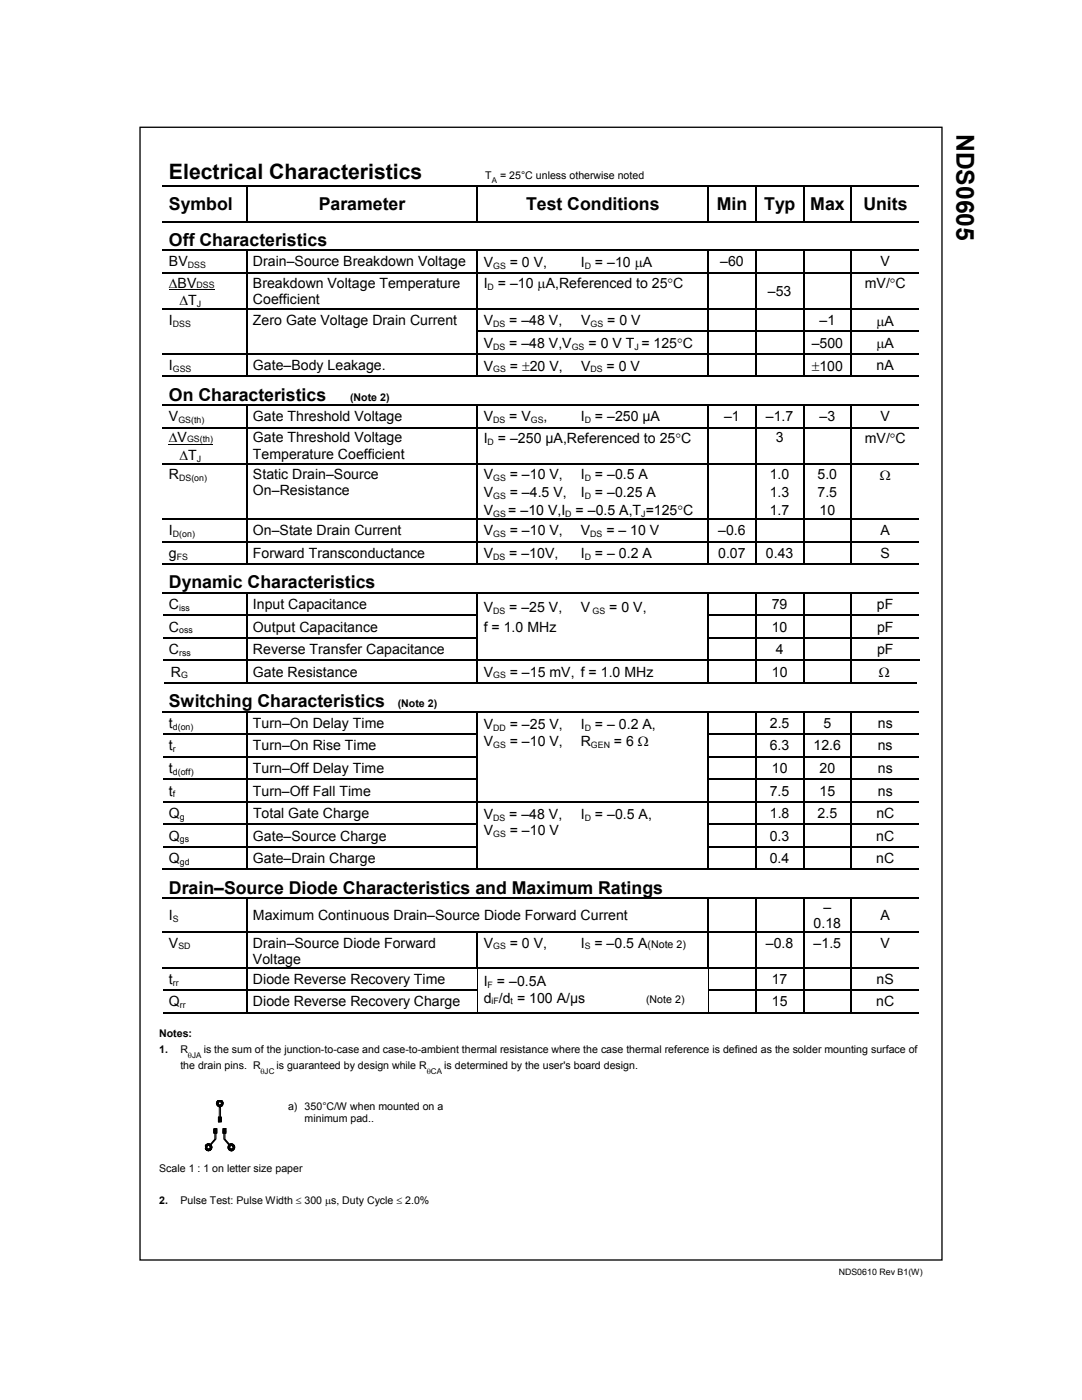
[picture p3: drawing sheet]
<svg xmlns="http://www.w3.org/2000/svg" width="216mm" height="279mm" viewBox="0 0 216 279" stroke-linecap="round" stroke-linejoin="round" font-family="sans-serif">
<path d="M27.9 25.4h160.1v226.1h-160.1z" fill="none" stroke="#010101" stroke-width=".26"/>
<g fill="none" stroke="#000" stroke-width=".25">
<path d="M32.4 37.1h16.7M49.2 37.2v6.9M49.3 37.1h45.8M95.3 37.2v6.9M95.4 37.1h45.8M141.3 37.2v6.9M141.4 37.1h9.3M150.8 37.2v6.9M150.9 37.1h9.3M160.3 37.2v6.9M160.5 37.1h9.2M169.9 37.2v6.9"/>
<path d="M170 37.1h13.3M32.4 44.2h150.9M32.4 49.9h16.7M32.4 54.4h16.7M49.2 50.1v4.2M49.2 54.6v6.9M49.3 49.9h45.8M49.3 54.4h45.8M95.3 50.1v4.2M95.3 54.6v6.9M95.4 49.9h45.8M95.4 54.4h45.8"/>
<path d="M141.3 50.1v4.2M141.3 54.6v6.9M141.4 49.9h9.3M141.4 54.4h9.3M150.8 50.1v4.2M150.8 54.6v6.9M150.9 49.9h9.3M150.9 54.4h9.3M160.3 50.1v4.2M160.3 54.6v6.9M160.5 49.9h9.2M160.5 54.4h9.2"/>
<path d="M169.9 50.1v4.2M169.9 54.6v6.9M170 49.9h13.3M170 54.4h13.3M32.4 61.6h16.7M32.4 70.6h16.7M32.4 75.1h150.9M49.2 61.8v4.2M49.2 66.3v4.2M49.2 70.8v4.2M49.3 61.6h45.8M49.3 70.6h45.8"/>
<path d="M95.3 61.8v4.2M95.3 66.3v4.2M95.3 70.8v4.2M95.4 61.6h45.8M95.4 66.1h45.8M95.4 70.6h45.8M141.3 61.8v4.2M141.3 66.3v4.2M141.3 70.8v4.2M141.4 61.6h9.3M141.4 66.1h9.3M141.4 70.6h9.3"/>
<path d="M150.8 61.8v4.2M150.8 66.3v4.2M150.8 70.8v4.2M150.9 61.6h9.3M150.9 66.1h9.3M150.9 70.6h9.3M160.3 61.8v4.2M160.3 66.3v4.2M160.3 70.8v4.2M160.5 61.6h9.2M160.5 66.1h9.2M160.5 70.6h9.2"/>
<path d="M169.9 61.8v4.2M169.9 66.3v4.2M169.9 70.8v4.2M170 61.6h13.3M170 66.1h13.3M170 70.6h13.3M32.4 80.8h16.7M32.4 85.3h16.7M32.4 92.5h16.7M49.2 81v4.2M49.2 85.5v6.9M49.2 92.7v10.8"/>
<path d="M49.3 80.8h45.8M49.3 85.3h45.8M49.3 92.5h45.8M95.3 81v4.2M95.3 85.5v6.9M95.3 92.7v10.8M95.4 80.8h45.8M95.4 85.3h45.8M95.4 92.5h45.8M141.3 81v4.2M141.3 85.5v6.9M141.3 92.7v10.8"/>
<path d="M141.4 80.8h9.3M141.4 85.3h9.3M141.4 92.5h9.3M150.8 81v4.2M150.8 85.5v6.9M150.8 92.7v10.8M150.9 80.8h9.3M150.9 85.3h9.3M150.9 92.5h9.3M160.3 81v4.2M160.3 85.5v6.9M160.3 92.7v10.8"/>
<path d="M160.5 80.8h9.2M160.5 85.3h9.2M160.5 92.5h9.2M169.9 81v4.2M169.9 85.5v6.9M169.9 92.7v10.8M170 80.8h13.3M170 85.3h13.3M170 92.5h13.3M32.4 103.6h16.7M32.4 108.1h16.7M32.4 112.6h150.9"/>
<path d="M32.4 118.3h16.7M49.2 103.7v4.2M49.2 108.2v4.3M49.2 118.4v4.3M49.3 103.6h45.8M49.3 108.1h45.8M49.3 118.3h45.8M95.3 103.7v4.2M95.3 108.2v4.3M95.3 118.4v4.3M95.4 103.6h45.8M95.4 108.1h45.8"/>
<path d="M95.4 118.3h45.8M141.3 103.7v4.2M141.3 108.2v4.3M141.3 118.4v4.3M141.4 103.6h9.3M141.4 108.1h9.3M141.4 118.3h9.3M150.8 103.7v4.2M150.8 108.2v4.3M150.8 118.4v4.3M150.9 103.6h9.3M150.9 108.1h9.3"/>
<path d="M150.9 118.3h9.3M160.3 103.7v4.2M160.3 108.2v4.3M160.3 118.4v4.3M160.5 103.6h9.2M160.5 108.1h9.2M160.5 118.3h9.2M169.9 103.7v4.2M169.9 108.2v4.3M169.9 118.4v4.3M170 103.6h13.3M170 108.1h13.3"/>
<path d="M170 118.3h13.3M32.6 122.8h16.5M32.6 127.3h16.5M32.6 131.8h16.5M32.8 136.3h150.1M49.2 123v4.2M49.2 127.4v4.3M49.2 132v4.2M49.3 122.8h45.8M49.3 127.3h45.8M49.3 131.8h45.8M95.3 123v4.2"/>
<path d="M95.3 127.4v4.3M95.3 132v4.2M95.4 131.8h45.8M141.3 123v4.2M141.3 127.4v4.3M141.3 132v4.2M141.4 122.8h9.3M141.4 127.3h9.3M141.4 131.8h9.3M150.8 123v4.2M150.8 127.4v4.3M150.8 132v4.2"/>
<path d="M150.9 122.8h9.3M150.9 127.3h9.3M150.9 131.8h9.3M160.3 123v4.2M160.3 127.4v4.3M160.3 132v4.2M160.5 122.8h9.2M160.5 127.3h9.2M160.5 131.8h9.2M169.9 123v4.2M169.9 127.4v4.3M169.9 132v4.2"/>
<path d="M170 122.8h13.3M170 127.3h13.3M170 131.8h13.4M32.4 142h16.7M32.6 146.5h16.5M32.6 151h16.5M32.6 155.5h16.5M49.2 142.2v4.2M49.2 146.7v4.2M49.2 151.2v4.2M49.2 155.7v4.2M49.3 142h45.8"/>
<path d="M49.3 146.5h45.8M49.3 151h45.8M49.3 155.5h45.8M95.3 142.2v4.2M95.3 146.7v4.2M95.3 151.2v4.2M95.3 155.7v4.2M95.4 142h45.8M141.3 142.2v4.2M141.3 146.7v4.2M141.3 151.2v4.2M141.3 155.7v4.2"/>
<path d="M141.4 142h9.3M141.4 146.5h9.3M141.4 151h9.3M141.4 155.5h9.3M150.8 142.2v4.2M150.8 146.7v4.2M150.8 151.2v4.2M150.8 155.7v4.2M150.9 142h9.3M150.9 146.5h9.3M150.9 151h9.3M150.9 155.5h9.3"/>
<path d="M160.3 142.2v4.2M160.3 146.7v4.2M160.3 151.2v4.2M160.3 155.7v4.2M160.5 142h9.2M160.5 146.5h9.2M160.5 151h9.2M160.5 155.5h9.2M169.9 142.2v4.2M169.9 146.7v4.2M169.9 151.2v4.2M169.9 155.7v4.2"/>
<path d="M170 142h13.3M170 146.5h13.3M170 151h13.3M170 155.5h13.3M32.4 173.5h150.9M32.4 179.3h16.7M32.6 160h16.5M32.6 164.5h16.5M32.6 169h16.5M49.2 160.2v4.2M49.2 164.7v4.2M49.2 169.2v4.2"/>
<path d="M49.2 179.4v6.5M49.3 160h45.8M49.3 164.5h45.8M49.3 169h45.8M49.3 179.3h91.9M95.3 160.2v4.2M95.3 164.7v4.2M95.3 169.2v4.2M95.4 160h45.8M141.3 160.2v4.2M141.3 164.7v4.2M141.3 169.2v4.2"/>
<path d="M141.3 179.4v6.5M141.4 160h9.3M141.4 164.5h9.3M141.4 169h9.3M141.4 179.3h9.3M150.8 160.2v4.2M150.8 164.7v4.2M150.8 169.2v4.2M150.8 179.4v6.5M150.9 160h9.3M150.9 164.5h9.3M150.9 169h9.3"/>
<path d="M150.9 179.3h9.3M160.3 160.2v4.2M160.3 164.7v4.2M160.3 169.2v4.2M160.3 179.4v6.5M160.5 160h9.2M160.5 164.5h9.2M160.5 169h9.2M160.5 179.3h9.2M169.9 160.2v4.2M169.9 164.7v4.2M169.9 169.2v4.2"/>
<path d="M169.9 179.4v6.5M170 160h13.3M170 164.5h13.3M170 169h13.3M170 179.3h13.3M32.4 186h16.7M32.4 193.1h16.7M32.6 197.6h16.5M49.2 186.2v6.8M49.2 193.3v4.2M49.2 197.8v4.4M49.3 186h45.8"/>
<path d="M49.3 193.1h101.4M49.3 197.6h45.9M95.3 186.2v6.8M95.4 186h45.8M141.3 186.2v6.8M141.4 197.6h9.3M141.4 186h9.3M150.8 186.2v6.8M150.8 193.3v4.2M150.8 197.8v4.4M150.9 186h9.3M150.9 193.1h9.3"/>
<path d="M150.9 197.6h9.3M160.3 186.2v6.8M160.3 193.3v4.2M160.3 197.8v4.4M160.5 186h9.2M160.5 193.1h9.2M160.5 197.6h9.2M169.9 186.2v6.8M169.9 193.3v4.2M169.9 197.8v4.4M170 186h13.3M170 193.1h13.3"/>
<path d="M170 197.6h13.3M32.6 202.1h16.5M49.3 202.1h101.4M150.9 202.1h9.3M160.5 202.1h9.2M170 202.1h13.3"/>
</g>
<g fill="#000">
<path d="M49.1 36.9h.2v.3h-.2zM95.1 36.9h.3v.3h-.3zM141.2 36.9h.2v.3h-.2zM150.7 36.9h.2v.3h-.2zM160.2 36.9h.3v.3h-.3zM169.7 36.9h.3v.3h-.3zM49.1 49.8h.2v.3h-.2zM49.1 54.3h.2v.3h-.2zM95.1 49.8h.3v.3h-.3zM95.1 54.3h.3v.3h-.3zM141.2 49.8h.2v.3h-.2zM141.2 54.3h.2v.3h-.2z"/>
<path d="M150.7 49.8h.2v.3h-.2zM150.7 54.3h.2v.3h-.2zM160.2 49.8h.3v.3h-.3zM160.2 54.3h.3v.3h-.3zM169.7 49.8h.3v.3h-.3zM169.7 54.3h.3v.3h-.3zM49.1 61.5h.2v.3h-.2zM49.1 66h.2v.3h-.2zM49.1 70.5h.2v.3h-.2zM95.1 61.5h.3v.3h-.3zM95.1 66h.3v.3h-.3zM95.1 70.5h.3v.3h-.3z"/>
<path d="M141.2 61.5h.2v.3h-.2zM141.2 66h.2v.3h-.2zM141.2 70.5h.2v.3h-.2zM150.7 61.5h.2v.3h-.2zM150.7 66h.2v.3h-.2zM150.7 70.5h.2v.3h-.2zM160.2 61.5h.3v.3h-.3zM160.2 66h.3v.3h-.3zM160.2 70.5h.3v.3h-.3zM169.7 61.5h.3v.3h-.3zM169.7 66h.3v.3h-.3zM169.7 70.5h.3v.3h-.3z"/>
<path d="M49.1 80.7h.2v.3h-.2zM49.1 85.2h.2v.3h-.2zM49.1 92.4h.2v.3h-.2zM95.1 80.7h.3v.3h-.3zM95.1 85.2h.3v.3h-.3zM95.1 92.4h.3v.3h-.3zM141.2 80.7h.2v.3h-.2zM141.2 85.2h.2v.3h-.2zM141.2 92.4h.2v.3h-.2zM150.7 80.7h.2v.3h-.2zM150.7 85.2h.2v.3h-.2zM150.7 92.4h.2v.3h-.2z"/>
<path d="M160.2 80.7h.3v.3h-.3zM160.2 85.2h.3v.3h-.3zM160.2 92.4h.3v.3h-.3zM169.7 80.7h.3v.3h-.3zM169.7 85.2h.3v.3h-.3zM169.7 92.4h.3v.3h-.3zM49.1 103.5h.2v.2h-.2zM49.1 107.9h.2v.3h-.2zM49.1 118.2h.2v.2h-.2zM95.1 103.5h.3v.2h-.3zM95.1 107.9h.3v.3h-.3zM95.1 118.2h.3v.2h-.3z"/>
<path d="M141.2 103.5h.2v.2h-.2zM141.2 107.9h.2v.3h-.2zM141.2 118.2h.2v.2h-.2zM150.7 103.5h.2v.2h-.2zM150.7 107.9h.2v.3h-.2zM150.7 118.2h.2v.2h-.2zM160.2 103.5h.3v.2h-.3zM160.2 107.9h.3v.3h-.3zM160.2 118.2h.3v.2h-.3zM169.7 103.5h.3v.2h-.3zM169.7 107.9h.3v.3h-.3zM169.7 118.2h.3v.2h-.3z"/>
<path d="M49.1 122.7h.2v.3h-.2zM49.1 127.2h.2v.2h-.2zM49.1 131.7h.2v.3h-.2zM95.1 122.7h.3v.3h-.3zM95.1 127.2h.3v.2h-.3zM95.1 131.7h.3v.3h-.3zM141.2 122.7h.2v.3h-.2zM141.2 127.2h.2v.2h-.2zM141.2 131.7h.2v.3h-.2zM150.7 122.7h.2v.3h-.2zM150.7 127.2h.2v.2h-.2zM150.7 131.7h.2v.3h-.2z"/>
<path d="M160.2 122.7h.3v.3h-.3zM160.2 127.2h.3v.2h-.3zM160.2 131.7h.3v.3h-.3zM169.7 122.7h.3v.3h-.3zM169.7 127.2h.3v.2h-.3zM169.7 131.7h.3v.3h-.3zM49.1 141.9h.2v.3h-.2zM49.1 146.4h.2v.3h-.2zM49.1 150.9h.2v.3h-.2zM49.1 155.4h.2v.3h-.2zM49.1 159.9h.2v.3h-.2zM95.1 141.9h.3v.3h-.3z"/>
<path d="M95.1 146.4h.3v.3h-.3zM95.1 150.9h.3v.3h-.3zM95.1 155.4h.3v.3h-.3zM95.1 159.9h.3v.3h-.3zM141.2 141.9h.2v.3h-.2zM141.2 146.4h.2v.3h-.2zM141.2 150.9h.2v.3h-.2zM141.2 155.4h.2v.3h-.2zM141.2 159.9h.2v.3h-.2zM150.7 141.9h.2v.3h-.2zM150.7 146.4h.2v.3h-.2zM150.7 150.9h.2v.3h-.2z"/>
<path d="M150.7 155.4h.2v.3h-.2zM150.7 159.9h.2v.3h-.2zM160.2 141.9h.3v.3h-.3zM160.2 146.4h.3v.3h-.3zM160.2 150.9h.3v.3h-.3zM160.2 155.4h.3v.3h-.3zM160.2 159.9h.3v.3h-.3zM169.7 141.9h.3v.3h-.3zM169.7 146.4h.3v.3h-.3zM169.7 150.9h.3v.3h-.3zM169.7 155.4h.3v.3h-.3zM169.7 159.9h.3v.3h-.3z"/>
<path d="M49.1 164.4h.2v.3h-.2zM49.1 168.9h.2v.3h-.2zM49.1 179.1h.2v.3h-.2zM95.1 164.4h.3v.3h-.3zM95.1 168.9h.3v.3h-.3zM141.2 164.4h.2v.3h-.2zM141.2 168.9h.2v.3h-.2zM141.2 179.1h.2v.3h-.2zM150.7 164.4h.2v.3h-.2zM150.7 168.9h.2v.3h-.2zM150.7 179.1h.2v.3h-.2zM160.2 164.4h.3v.3h-.3z"/>
<path d="M160.2 168.9h.3v.3h-.3zM160.2 179.1h.3v.3h-.3zM169.7 164.4h.3v.3h-.3zM169.7 168.9h.3v.3h-.3zM169.7 179.1h.3v.3h-.3zM49.1 185.9h.2v.3h-.2zM49.1 193h.2v.3h-.2zM49.1 197.5h.2v.3h-.2zM95.1 185.9h.3v.3h-.3zM95.2 193.2l.1 .1zM95.2 197.5h.1v.3h-.1zM141.2 185.9h.2v.3h-.2z"/>
<path d="M141.2 193.2l.2 .1zM141.2 197.5h.2v.3h-.2zM150.7 185.9h.2v.3h-.2zM150.7 193h.2v.3h-.2zM150.7 197.5h.2v.3h-.2zM160.2 185.9h.3v.3h-.3zM160.2 193h.3v.3h-.3zM160.2 197.5h.3v.3h-.3zM169.7 185.9h.3v.3h-.3zM169.7 193h.3v.3h-.3zM169.7 197.5h.3v.3h-.3z"/>
</g>
<g fill="none" stroke="#000" stroke-width=".2">
<path d="M33.7 57.7h9.1M33.7 88.6h8.8M95.3 193.3v4.2M95.3 197.8v4.2M141.3 193.3v4.2M141.3 197.8v4.2M43.3 219.8l.3 .3M43.6 219.6l-.4 .4 .4 .3-.3 .3h.1l.2-.2M43.6 219.6a.68 .68 0 0 0-.3 .9 .68 .68 0 0 0 1 .2 .68 .68 0 0 0 0-1M43.6 219.6l.3 .3M43.7 219.5l.8 .8M43.8 219.5l-.2 .1"/>
<path d="M43.8 219.5l-.6 .7 .7 .7 .6-.7-.5-.7M43.9 219.9h.1M43.9 219.5l.4 .2M44 219.5l-.3 .4-.3-.2 .2 .3-.4 .4 .5 .5 .8-.9v-.1l-.3 .3 .3 .3-.3 .3-.3-.2-.3 .2-.1-.1 .2-.2 .3 .4M44.3 219.7l-.3 .2 .1 .1 .3-.2M44.3 219.7l-.1-.1-.3 .3M41 228.6l.2-.2-.1 .1 .3 .2-.1 .1-.3-.2v.1l.3 .3-.3 .2v.2l.3-.3 .1 .1-.3 .3 .2 .1 .2-.3 .3 .3 .2-.1-.3-.2-.3 .3-.5-.5 .8-.8h-.2l.8 .7v-.1l-.8 .8 .2-.1-.8-.7 .6-.6h-.1l.3 .3 .1-.3 .2 .1-.2 .2h.4l-.3 .3 .3 .3M41.2 228.4l.3 .2M41.7 228.3l.6 .4-.4 .4 .3 .2-.1 .1-.3-.2M42.3 229.1l-.5 .5M42.7 225.2h.6v1h-.6zM42.7 225.3l.6 .7-.1 .2-.5-.7 .2-.3h-.1l.5 .6-.3 .4h.1l-.4-.5 .3-.5 .3 .3v-.1l-.6 .8 .6-.6"/>
<path d="M42.9 226.2v1.1l-.9 1.1 .1 .1 1-1.2v-1.1M43.3 225.3l-.1-.1-.5 .6 .2 .4M43.6 223.6l.2 .3 .4-.4-.5-.6-.1 .2 .6 .6-.2 .2-.4-.4 .5-.6 .1 .2-.6 .7 .6-.5-.3-.4-.3 .4 .6 .5M43.6 222.9h.6M44 220.9v2h.2v1h-.6v-1h.2v-2M44.4 220.6l-.3-.3 .2 .4M44.5 225.2h.6v1h-.2v1.1l.9 1.1-.1 .1-1-1.2zM44.6 226.2l-.1-.2 .6-.6-.1-.2-.5 .6 .2 .4 .4-.4-.6-.6h.1l-.1 .2 .6 .6-.2 .2h.1l-.5-.6 .2-.4 .4 .4-.6 .6h.6M45.6 229.2l.2-.3-.2-.3v.1l.3 .4-.2 .4 .2-.3M45.7 228.5l.2 .2 .2-.1-.3-.2 .1-.1 .4 .3 .2-.2 .2 .1-.3 .2 .1 .2 .3-.3-.3 .5 .2 .3-.3-.2-.1 .1 .2 .3h-.1l-.3-.3-.3 .3h.1l.3-.3M46 229.7l-.5-.6 .7-.8 .6 .6-.7 .8h.2l.5-.6-.7-.8-.6 .6 .7 .8M46.4 228.3l-.3 .3"/>
<path d="M46.5 228.9l.3 .3"/>
<circle cx="41.6" cy="229" r=".69"/>
<circle cx="41.6" cy="228.9" r=".35"/>
<circle cx="43.9" cy="220.2" r=".34"/>
<circle cx="46.2" cy="229" r=".35"/>
<circle cx="46.2" cy="228.9" r=".69"/>
</g>
<text font-size="4.9" x="190.9" y="26.7" transform="rotate(90 190.9 26.7)">NDS0605</text>
<text font-size="4.2" x="33.7" y="35.7">Electrical Characteristics</text>
<g font-size="3.5">
<text x="33.7" y="41.9">Symbol</text>
<text x="63.6" y="41.9">Parameter</text>
<text x="105" y="41.9">Test Conditions</text>
<text x="143" y="41.9">Min</text>
<text x="152.5" y="41.9">Typ</text>
<text x="161.7" y="41.9">Max</text>
<text x="172.3" y="41.9">Units</text>
<text x="33.7" y="49.1">Off Characteristics</text>
<text x="33.7" y="80">On Characteristics</text>
<text x="33.7" y="117.4">Dynamic Characteristics</text>
<text x="33.7" y="141.1">Switching Characteristics</text>
<text x="33.7" y="178.4">Drain–Source Diode Characteristics and Maximum Ratings</text>
</g>
<g font-size="2.8">
<text x="33.7" y="53.2">BV</text>
<text x="50.5" y="53.2">Drain–Source Breakdown Voltage</text>
<text x="96.5" y="53.3">V</text>
<text x="101.7" y="53.3">= 0 V,</text>
<text x="115.9" y="53.3">I</text>
<text x="118.7" y="53.3">= –10 µA</text>
<text x="143.7" y="53.2">–60</text>
<text x="175.7" y="53.2">V</text>
<text x="33.7" y="57.4">∆BV</text>
<text x="50.5" y="57.4">Breakdown Voltage Temperature</text>
<text x="96.5" y="57.5">I</text>
<text x="99.4" y="57.5">= –10 µA,Referenced to 25°C</text>
<text x="153.2" y="59">–53</text>
<text x="172.6" y="57.5">mV/°C</text>
<text x="33.7" y="64.9">I</text>
<text x="35.8" y="60.9">∆T</text>
<text x="50.5" y="60.6">Coefficient</text>
<text x="50.5" y="64.9">Zero Gate Voltage Drain Current</text>
<text x="96.5" y="64.9">V</text>
<text x="101.6" y="64.9">= –48 V,</text>
<text x="116" y="64.9">V</text>
<text x="121.2" y="64.9">= 0 V</text>
<text x="163.5" y="64.9">–1</text>
<text x="174.9" y="65">µA</text>
<text x="96.5" y="69.5">V</text>
<text x="101.6" y="69.5">= –48 V,V</text>
<text x="117.4" y="69.5">= 0 V T = 125°C</text>
<text x="162" y="69.4">–500</text>
<text x="174.9" y="69.5">µA</text>
<text x="33.7" y="73.9">I</text>
<text x="50.5" y="73.9">Gate–Body Leakage.</text>
<text x="96.5" y="74">V</text>
<text x="101.7" y="74">= ±20 V,</text>
<text x="116" y="74">V</text>
<text x="121.1" y="74">= 0 V</text>
<text x="162" y="74">±100</text>
<text x="174.9" y="73.9">nA</text>
<text x="33.7" y="84.1">V</text>
<text x="33.7" y="88.3">∆V</text>
<text x="50.5" y="88.3">Gate Threshold Voltage</text>
<text x="50.5" y="84.1">Gate Threshold Voltage</text>
<text x="96.5" y="84.1">V</text>
<text x="96.5" y="88.4">I</text>
<text x="99.4" y="88.4">= –250 µA,Referenced to 25°C</text>
<text x="101.6" y="84.1">= V</text>
<text x="108.5" y="84.1">,</text>
<text x="115.9" y="84.1">I</text>
<text x="118.7" y="84.1">= –250 µA</text>
<text x="144.5" y="84.1">–1</text>
<text x="152.8" y="84.1">–1.7</text>
<text x="154.8" y="88.3">3</text>
<text x="163.5" y="84.1">–3</text>
<text x="172.6" y="88.4">mV/°C</text>
<text x="175.7" y="84.1">V</text>
<text x="33.7" y="95.6">R</text>
<text x="35.8" y="91.8">∆T</text>
<text x="50.5" y="91.5">Temperature Coefficient</text>
<text x="50.5" y="95.6">Static Drain–Source</text>
<text x="96.5" y="95.7">V</text>
<text x="101.7" y="95.7">= –10 V,</text>
<text x="115.9" y="95.7">I</text>
<text x="118.7" y="95.7">= –0.5 A</text>
<text x="153.6" y="95.6">1.0</text>
<text x="163.1" y="95.6">5.0</text>
<text x="175.6" y="95.9">Ω</text>
<text x="50.5" y="98.9">On–Resistance</text>
<text x="96.5" y="99.3">V</text>
<text x="101.7" y="99.3">= –4.5 V,</text>
<text x="115.9" y="99.3">I</text>
<text x="118.7" y="99.3">= –0.25 A</text>
<text x="153.6" y="99.2">1.3</text>
<text x="163.1" y="99.2">7.5</text>
<text x="33.7" y="106.8">I</text>
<text x="50.5" y="106.8">On–State Drain Current</text>
<text x="96.5" y="106.8">V</text>
<text x="96.5" y="102.7">V</text>
<text x="101.4" y="102.7">= –10 V,I</text>
<text x="101.7" y="106.8">= –10 V,</text>
<text x="114.9" y="102.7">= –0.5 A,T =125°C</text>
<text x="115.9" y="106.8">V</text>
<text x="121" y="106.8">= – 10 V</text>
<text x="143.3" y="106.8">–0.6</text>
<text x="153.6" y="102.8">1.7</text>
<text x="163.5" y="102.8">10</text>
<text x="175.7" y="106.8">A</text>
<text x="33.7" y="111.3">g</text>
<text x="50.5" y="111.3">Forward Transconductance</text>
<text x="96.5" y="111.3">V</text>
<text x="101.6" y="111.3">= –10V,</text>
<text x="115.9" y="111.3">I</text>
<text x="118.7" y="111.3">= – 0.2 A</text>
<text x="143.3" y="111.3">0.07</text>
<text x="152.8" y="111.3">0.43</text>
<text x="175.7" y="111.3">S</text>
<text x="33.7" y="121.5">C</text>
<text x="50.5" y="121.5">Input Capacitance</text>
<text x="96.5" y="122.1">V</text>
<text x="101.6" y="122.1">= –25 V,</text>
<text x="115.9" y="122.1">V</text>
<text x="121.6" y="122.1">= 0 V,</text>
<text x="154" y="121.5">79</text>
<text x="175" y="121.5">pF</text>
<text x="33.7" y="126">C</text>
<text x="33.7" y="130.5">C</text>
<text x="50.5" y="130.5">Reverse Transfer Capacitance</text>
<text x="50.5" y="126">Output Capacitance</text>
<text x="96.5" y="126.1">f = 1.0 MHz</text>
<text x="154" y="126">10</text>
<text x="154.8" y="130.5">4</text>
<text x="175" y="126">pF</text>
<text x="175" y="130.5">pF</text>
<text x="34.1" y="135">R</text>
<text x="50.5" y="135">Gate Resistance</text>
<text x="96.5" y="135">V</text>
<text x="101.7" y="135">= –15 mV, f = 1.0 MHz</text>
<text x="154" y="135">10</text>
<text x="175.4" y="135.2">Ω</text>
<text x="33.7" y="145.3">t</text>
<text x="33.7" y="149.8">t</text>
<text x="50.5" y="149.8">Turn–On Rise Time</text>
<text x="50.5" y="145.3">Turn–On Delay Time</text>
<text x="96.5" y="145.5">V</text>
<text x="96.5" y="148.9">V</text>
<text x="101.7" y="145.5">= –25 V,</text>
<text x="101.7" y="148.9">= –10 V,</text>
<text x="115.9" y="145.5">I</text>
<text x="115.9" y="148.9">R</text>
<text x="118.7" y="145.5">= – 0.2 A,</text>
<text x="122.5" y="148.9">= 6 Ω</text>
<text x="153.6" y="149.8">6.3</text>
<text x="153.6" y="145.3">2.5</text>
<text x="162.3" y="149.8">12.6</text>
<text x="164.3" y="145.3">5</text>
<text x="175.2" y="149.8">ns</text>
<text x="175.2" y="145.3">ns</text>
<text x="33.7" y="154.3">t</text>
<text x="50.5" y="154.3">Turn–Off Delay Time</text>
<text x="154" y="154.3">10</text>
<text x="163.5" y="154.3">20</text>
<text x="175.2" y="154.3">ns</text>
<text x="33.7" y="158.8">t</text>
<text x="50.5" y="158.8">Turn–Off Fall Time</text>
<text x="153.6" y="158.8">7.5</text>
<text x="163.5" y="158.8">15</text>
<text x="175.2" y="158.8">ns</text>
<text x="33.7" y="163.3">Q</text>
<text x="33.7" y="167.8">Q</text>
<text x="50.5" y="167.8">Gate–Source Charge</text>
<text x="50.5" y="163.3">Total Gate Charge</text>
<text x="96.5" y="163.5">V</text>
<text x="96.5" y="166.7">V</text>
<text x="101.6" y="163.5">= –48 V,</text>
<text x="101.7" y="166.7">= –10 V</text>
<text x="115.9" y="163.5">I</text>
<text x="118.7" y="163.5">= –0.5 A,</text>
<text x="153.6" y="167.8">0.3</text>
<text x="153.6" y="163.3">1.8</text>
<text x="163.1" y="163.3">2.5</text>
<text x="174.9" y="167.8">nC</text>
<text x="174.9" y="163.3">nC</text>
<text x="33.7" y="172.3">Q</text>
<text x="50.5" y="172.3">Gate–Drain Charge</text>
<text x="153.6" y="172.3">0.4</text>
<text x="174.9" y="172.3">nC</text>
<text x="33.7" y="183.6">I</text>
<text x="50.5" y="183.6">Maximum Continuous Drain–Source Diode Forward Current</text>
<text x="162.3" y="185.3">0.18</text>
<text x="164.3" y="182">–</text>
<text x="175.7" y="183.6">A</text>
<text x="33.7" y="189.1">V</text>
<text x="50.5" y="189.1">Drain–Source Diode Forward</text>
<text x="96.5" y="189.1">V</text>
<text x="101.7" y="189.1">= 0 V,</text>
<text x="115.9" y="189.1">I = –0.5 A</text>
<text x="152.8" y="189.1">–0.8</text>
<text x="162.4" y="189.1">–1.5</text>
<text x="175.7" y="189.1">V</text>
<text x="33.7" y="196.3">t</text>
<text x="50.5" y="192.4">Voltage</text>
<text x="50.5" y="196.3">Diode Reverse Recovery Time</text>
<text x="96.5" y="196.8">I = –0.5A</text>
<text x="154" y="196.3">17</text>
<text x="174.9" y="196.3">nS</text>
<text x="33.7" y="200.9">Q</text>
<text x="50.5" y="200.9">Diode Reverse Recovery Charge</text>
<text x="96.5" y="200.1">d /d = 100 A/µs</text>
<text x="154" y="200.9">15</text>
<text x="174.9" y="200.9">nC</text>
</g>
<g font-size="2.1">
<text x="96.8" y="35.7">T</text>
<text x="99.8" y="35.7">= 25°C unless otherwise noted</text>
<text x="69.8" y="80">(Note 2)</text>
<text x="79.4" y="141.1">(Note 2)</text>
<text x="129.2" y="189.1">(Note 2)</text>
<text x="128.9" y="200.1">(Note 2)</text>
<text x="31.7" y="207">Notes:</text>
<text x="31.7" y="210.2">1.</text>
<text x="36" y="210.2">R</text>
<text x="36" y="213.4">the drain pins. R</text>
<text x="40.6" y="210.2">is the sum of the junction-to-case and case-to-ambient thermal resistance where the case thermal reference is defined as the solder mounting surface of</text>
<text x="55.2" y="213.4">is guaranteed by design while R</text>
<text x="88.6" y="213.4">is determined by the user's board design.</text>
<text x="57.5" y="221.6">a) 350°C/W when mounted on a</text>
<text x="60.8" y="224">minimum pad..</text>
<text x="31.7" y="234">Scale 1 : 1 on letter size paper</text>
<text x="31.7" y="240.3">2.</text>
<text x="36" y="240.3">Pulse Test: Pulse Width ≤ 300 µs, Duty Cycle ≤ 2.0%</text>
</g>
<g font-size="1.8">
<text x="37.5" y="53.5">DSS</text>
<text x="98.4" y="53.6">GS</text>
<text x="116.7" y="53.6">D</text>
<text x="39.2" y="57.4">DSS</text>
<text x="97.3" y="57.8">D</text>
<text x="34.5" y="65.2">DSS</text>
<text x="39.3" y="61.2">J</text>
<text x="98.4" y="65.2">DS</text>
<text x="117.8" y="65.2">GS</text>
<text x="98.4" y="69.8">DS</text>
<text x="114.1" y="69.8">GS</text>
<text x="126.6" y="69.8">J</text>
<text x="34.5" y="74.2">GSS</text>
<text x="98.4" y="74.3">GS</text>
<text x="117.8" y="74.3">DS</text>
<text x="35.6" y="84.4">GS(th)</text>
<text x="37.3" y="88.3">GS(th)</text>
<text x="97.3" y="88.8">D</text>
<text x="98.4" y="84.4">DS</text>
<text x="105.9" y="84.4">GS</text>
<text x="116.7" y="84.4">D</text>
<text x="35.8" y="96">DS(on)</text>
<text x="39.3" y="92.1">J</text>
<text x="98.4" y="96">GS</text>
<text x="98.4" y="99.6">GS</text>
<text x="116.7" y="96">D</text>
<text x="116.7" y="99.6">D</text>
<text x="34.5" y="107.2">D(on)</text>
<text x="98.4" y="103.1">GS</text>
<text x="98.4" y="107.2">GS</text>
<text x="112.8" y="103.1">D</text>
<text x="117.8" y="107.2">DS</text>
<text x="128" y="103.1">J</text>
<text x="35.3" y="111.7">FS</text>
<text x="98.4" y="111.7">DS</text>
<text x="116.7" y="111.7">D</text>
<text x="35.8" y="121.9">iss</text>
<text x="98.4" y="122.5">DS</text>
<text x="118.3" y="122.5">GS</text>
<text x="35.8" y="126.4">oss</text>
<text x="35.8" y="130.9">rss</text>
<text x="36.1" y="135.4">G</text>
<text x="98.4" y="135.4">GS</text>
<text x="34.5" y="145.6">d(on)</text>
<text x="98.4" y="145.8">DD</text>
<text x="98.4" y="149.3">GS</text>
<text x="116.7" y="145.8">D</text>
<text x="117.9" y="149.3">GEN</text>
<text x="34.5" y="150.1">r</text>
<text x="34.5" y="154.6">d(off)</text>
<text x="34.5" y="159.1">f</text>
<text x="35.9" y="163.6">g</text>
<text x="98.4" y="163.8">DS</text>
<text x="98.4" y="167.1">GS</text>
<text x="116.7" y="163.8">D</text>
<text x="35.9" y="168.1">gs</text>
<text x="35.9" y="172.6">gd</text>
<text x="34.5" y="184">S</text>
<text x="35.6" y="189.5">SD</text>
<text x="98.4" y="189.5">GS</text>
<text x="116.7" y="189.5">S</text>
<text x="34.5" y="196.7">rr</text>
<text x="97.3" y="197.2">F</text>
<text x="35.9" y="201.2">rr</text>
<text x="98.1" y="200.4">iF</text>
<text x="101.9" y="200.4">t</text>
<text x="167.4" y="254.4">NDS0610 Rev B1(W)</text>
</g>
<g font-size="1.6">
<text x="98.1" y="36.6">A</text>
<text x="37.5" y="211.1">θJA</text>
<text x="52" y="214.3">θJC</text>
<text x="85.2" y="214.3">θCA</text>
</g>
</svg>
